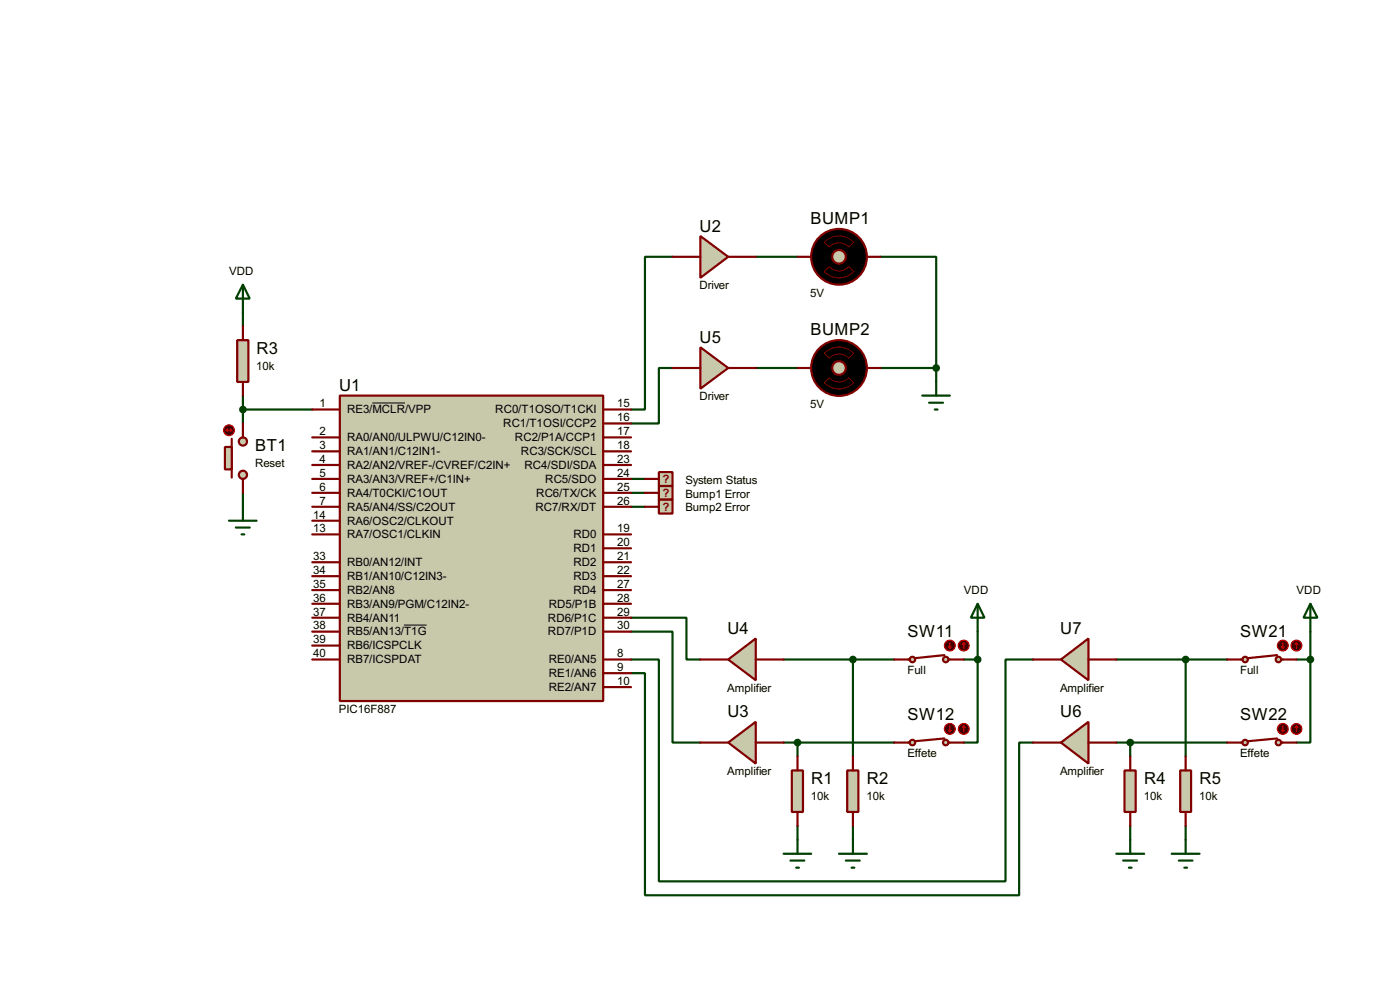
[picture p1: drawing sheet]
<svg xmlns="http://www.w3.org/2000/svg" width="256mm" height="180mm" viewBox="0 0 256 180" stroke-linecap="round" stroke-linejoin="round" font-family="sans-serif">
<g fill="none" stroke="#004000" stroke-width=".4">
<path d="M44.5 57.2v2.5M123.2 47h-5v28h-2.6M138.5 47h7.6M161.3 47h10.2v20.4M44.5 72.4v5.1M44.5 75h12.7M123.2 67.4h-2.5v10.1h-5.1M138.5 67.4h7.6M161.3 67.4h10.2M171.5 67.4v2.5M44.5 90.2v2.6M115.6 87.7h2.6"/>
<path d="M115.6 92.8h2.6M115.6 90.2h2.6M115.6 113.1h10.2v7.6h2.5M115.6 115.6h7.6v20.3h5.1M179.1 115.6v5.1M240.1 115.6v5.1M115.6 123.2h2.6v40.7h68.5v-28h2.6M115.6 120.7h5.1v40.6h63.5v-40.6h5.1M143.6 120.7h20.3M143.6 135.9h20.3M146.1 135.9v2.6M156.3 120.7v17.8"/>
<path d="M176.6 120.7h2.5M179.1 120.7v15.2h-2.5M204.5 120.7h20.3M204.5 135.9h20.3M207.1 135.9v2.6M217.2 120.7v17.8M237.5 120.7h2.6M240.1 120.7v15.2h-2.6M146.1 151.2v2.5M156.3 151.2v2.5M207.1 151.2v2.5M217.2 151.2v2.5"/>
</g>
<circle cx="153.7" cy="47" r="5.1" fill="#000" stroke="#800000" stroke-width=".4"/>
<path d="M151 49.7l.9-.9a2.45 2.45 0 0 0 3.6 0l.9 .9a3.7 3.7 0 0 1-5.4 0zM151 44.4a3.7 3.7 0 0 1 5.4 0l-.9 .8a2.54 2.54 0 0 0-3.6 0z" fill="none" stroke="#800000" stroke-width=".18"/>
<circle cx="153.7" cy="47" r="1.25" fill="#c8c8aa" stroke="#800000" stroke-width=".4"/>
<path d="M146.1 47h2.5M158.8 47h2.5" fill="none" stroke="#800000" stroke-width=".4"/>
<path d="M128.3 43.2l5.1 3.8-5.1 3.9z" fill="#c8c8aa" stroke="#800000" stroke-width=".4"/>
<path d="M123.2 47h5.1M133.4 47h5.1" fill="none" stroke="#800000" stroke-width=".4"/>
<path d="M133.4 135.9l5.1-3.8v7.7z" fill="#c8c8aa" stroke="#800000" stroke-width=".4"/>
<path d="M128.3 135.9h5.1M138.5 135.9h5.1" fill="none" stroke="#800000" stroke-width=".4"/>
<path d="M133.4 120.7l5.1-3.8v7.6z" fill="#c8c8aa" stroke="#800000" stroke-width=".4"/>
<path d="M128.3 120.7h5.1M138.5 120.7h5.1" fill="none" stroke="#800000" stroke-width=".4"/>
<g fill="#c8c8aa" stroke="#800000" stroke-width=".4">
<circle cx="173.2" cy="120.7" r=".5"/>
<circle cx="167.1" cy="120.7" r=".5"/>
</g>
<path d="M173 119.9l-5.3 .6M163.9 120.7h2.8M173.8 120.7h2.8" fill="none" stroke="#800000" stroke-width=".4"/>
<circle cx="174" cy="118.2" r="1" fill="#400000" stroke="#f00" stroke-width=".2"/>
<path d="M173.8 118.4l.2 .3M174 117.7v1M174.3 118.4l-.3 .3" fill="none" stroke="#f00" stroke-width=".2"/>
<circle cx="176.5" cy="118.2" r="1" fill="#400000" stroke="#f00" stroke-width=".2"/>
<path d="M176.6 117.7l-.3 .2M176.6 117.7l.2 .2M176.6 117.7v1" fill="none" stroke="#f00" stroke-width=".2"/>
<g fill="#c8c8aa" stroke="#800000" stroke-width=".4">
<circle cx="173.2" cy="135.9" r=".5"/>
<circle cx="167.1" cy="135.9" r=".5"/>
</g>
<path d="M163.9 135.9h2.8M173 135.2l-5.3 .5M173.8 135.9h2.8" fill="none" stroke="#800000" stroke-width=".4"/>
<circle cx="174" cy="133.4" r="1" fill="#400000" stroke="#f00" stroke-width=".2"/>
<path d="M173.8 133.7l.2 .2M174 132.9v1M174.3 133.7l-.3 .2" fill="none" stroke="#f00" stroke-width=".2"/>
<circle cx="176.5" cy="133.4" r="1" fill="#400000" stroke="#f00" stroke-width=".2"/>
<path d="M176.6 132.9l-.3 .3M176.6 132.9l.2 .3M176.6 132.9v1" fill="none" stroke="#f00" stroke-width=".2"/>
<path d="M145.1 141h2v7.6h-2z" fill="#c8c8aa" stroke="#800000" stroke-width=".4"/>
<path d="M146.1 138.5v2.5M146.1 148.6v2.6" fill="none" stroke="#800000" stroke-width=".4"/>
<path d="M155.2 141h2.1v7.6h-2.1z" fill="#c8c8aa" stroke="#800000" stroke-width=".4"/>
<path d="M156.3 138.5v2.5M156.3 148.6v2.6" fill="none" stroke="#800000" stroke-width=".4"/>
<g fill="#004000" stroke="#004000" stroke-width=".4">
<circle cx="156.2" cy="120.7" r=".5"/>
<circle cx="179.1" cy="120.7" r=".5"/>
<circle cx="146.1" cy="135.9" r=".5"/>
</g>
<path d="M44.5 52.1l1.3 2.6h-2.6zM44.5 52.1v5.1M179.1 110.5l1.3 2.6h-2.5zM179.1 110.5v5.1M143.6 156.3h5M144.8 157.5h2.6M145.9 158.8h.5M146.1 153.7v2.6M153.7 156.3h5.1M155 157.5h2.5M156 158.8h.5M156.3 153.7v2.6" fill="none" stroke="#004000" stroke-width=".4"/>
<path d="M120.7 86.4h2.5v2.6h-2.5z" fill="#c8c8aa" stroke="#800000" stroke-width=".4"/>
<path d="M118.2 87.7h2.5" fill="none" stroke="#800000" stroke-width=".4"/>
<path d="M43.5 62.3h2v7.6h-2z" fill="#c8c8aa" stroke="#800000" stroke-width=".4"/>
<path d="M44.5 59.7v2.6M44.5 69.9v2.5" fill="none" stroke="#800000" stroke-width=".4"/>
<g fill="#c8c8aa" stroke="#800000" stroke-width=".4">
<circle cx="44.5" cy="80.8" r=".75"/>
<circle cx="44.5" cy="86.9" r=".75"/>
</g>
<path d="M42.5 80.3v7.1" fill="none" stroke="#800000" stroke-width=".4"/>
<path d="M41.2 81.8h1.3v4.1h-1.3z" fill="#c8c8aa" stroke="#800000" stroke-width=".4"/>
<path d="M44.5 77.5v2.6M44.5 87.7v2.5" fill="none" stroke="#800000" stroke-width=".4"/>
<circle cx="41.9" cy="78.8" r="1" fill="#400000" stroke="#f00" stroke-width=".2"/>
<path d="M41.5 78.8h1M41.5 78.8l.2 .2M41.7 78.5l-.2 .3M42.2 78.5l.3 .3M42.5 78.8l-.3 .2" fill="none" stroke="#f00" stroke-width=".2"/>
<circle cx="44.5" cy="75" r=".5" fill="#004000" stroke="#004000" stroke-width=".4"/>
<path d="M42 95.3h5M43.2 96.6h2.6M44.3 97.8h.5M44.5 92.8v2.5" fill="none" stroke="#004000" stroke-width=".4"/>
<circle cx="153.7" cy="67.4" r="5.1" fill="#000" stroke="#800000" stroke-width=".4"/>
<path d="M151 70.1l.9-.9a2.54 2.54 0 0 0 3.6 0l.9 .9a3.8 3.8 0 0 1-5.4 0zM151 64.7a3.8 3.8 0 0 1 5.4 0l-.9 .9a2.54 2.54 0 0 0-3.6 0z" fill="none" stroke="#800000" stroke-width=".18"/>
<circle cx="153.7" cy="67.4" r="1.25" fill="#c8c8aa" stroke="#800000" stroke-width=".4"/>
<path d="M146.1 67.4h2.5M158.8 67.4h2.5" fill="none" stroke="#800000" stroke-width=".4"/>
<path d="M128.3 63.6l5.1 3.8-5.1 3.8z" fill="#c8c8aa" stroke="#800000" stroke-width=".4"/>
<path d="M123.2 67.4h5.1M133.4 67.4h5.1" fill="none" stroke="#800000" stroke-width=".4"/>
<path d="M169 72.4h5M170.2 73.7h2.6M171.3 75h.5M171.5 69.9v2.5" fill="none" stroke="#004000" stroke-width=".4"/>
<circle cx="171.5" cy="67.4" r=".5" fill="#004000" stroke="#004000" stroke-width=".4"/>
<path d="M194.4 135.9l5-3.8v7.7z" fill="#c8c8aa" stroke="#800000" stroke-width=".4"/>
<path d="M189.3 135.9h5.1M199.4 135.9h5.1" fill="none" stroke="#800000" stroke-width=".4"/>
<path d="M194.4 120.7l5-3.8v7.6z" fill="#c8c8aa" stroke="#800000" stroke-width=".4"/>
<path d="M189.3 120.7h5.1M199.4 120.7h5.1" fill="none" stroke="#800000" stroke-width=".4"/>
<g fill="#c8c8aa" stroke="#800000" stroke-width=".4">
<circle cx="234.2" cy="120.7" r=".5"/>
<circle cx="228.1" cy="120.7" r=".5"/>
</g>
<path d="M234 119.9l-5.3 .6M224.8 120.7h2.8M234.8 120.7h2.7" fill="none" stroke="#800000" stroke-width=".4"/>
<circle cx="235" cy="118.2" r="1" fill="#400000" stroke="#f00" stroke-width=".2"/>
<path d="M234.8 118.4l.2 .3M235 117.7v1M235.3 118.4l-.3 .3" fill="none" stroke="#f00" stroke-width=".2"/>
<circle cx="237.5" cy="118.2" r="1" fill="#400000" stroke="#f00" stroke-width=".2"/>
<path d="M237.5 117.7l-.2 .2M237.5 117.7l.3 .2M237.5 117.7v1" fill="none" stroke="#f00" stroke-width=".2"/>
<g fill="#c8c8aa" stroke="#800000" stroke-width=".4">
<circle cx="234.2" cy="135.9" r=".5"/>
<circle cx="228.1" cy="135.9" r=".5"/>
</g>
<path d="M224.8 135.9h2.8M234 135.2l-5.3 .5M234.8 135.9h2.7" fill="none" stroke="#800000" stroke-width=".4"/>
<circle cx="235" cy="133.4" r="1" fill="#400000" stroke="#f00" stroke-width=".2"/>
<path d="M234.8 133.7l.2 .2M235 132.9v1M235.3 133.7l-.3 .2" fill="none" stroke="#f00" stroke-width=".2"/>
<circle cx="237.5" cy="133.4" r="1" fill="#400000" stroke="#f00" stroke-width=".2"/>
<path d="M237.5 132.9l-.2 .3M237.5 132.9l.3 .3M237.5 132.9v1" fill="none" stroke="#f00" stroke-width=".2"/>
<path d="M206 141h2.1v7.6h-2.1z" fill="#c8c8aa" stroke="#800000" stroke-width=".4"/>
<path d="M207.1 138.5v2.5M207.1 148.6v2.6" fill="none" stroke="#800000" stroke-width=".4"/>
<path d="M216.2 141h2v7.6h-2z" fill="#c8c8aa" stroke="#800000" stroke-width=".4"/>
<path d="M217.2 138.5v2.5M217.2 148.6v2.6" fill="none" stroke="#800000" stroke-width=".4"/>
<g fill="#004000" stroke="#004000" stroke-width=".4">
<circle cx="217.2" cy="120.7" r=".5"/>
<circle cx="240" cy="120.7" r=".5"/>
<circle cx="207" cy="135.9" r=".5"/>
</g>
<path d="M240.1 110.5l1.3 2.6h-2.6zM240.1 110.5v5.1M204.5 156.3h5.1M205.8 157.5h2.5M206.8 158.8h.5M207.1 153.7v2.6M214.7 156.3h5.1M216 157.5h2.5M217 158.8h.5M217.2 153.7v2.6" fill="none" stroke="#004000" stroke-width=".4"/>
<path d="M120.7 89h2.5v2.5h-2.5z" fill="#c8c8aa" stroke="#800000" stroke-width=".4"/>
<path d="M118.2 90.2h2.5" fill="none" stroke="#800000" stroke-width=".4"/>
<path d="M120.7 91.5h2.5v2.5h-2.5z" fill="#c8c8aa" stroke="#800000" stroke-width=".4"/>
<path d="M118.2 92.8h2.5" fill="none" stroke="#800000" stroke-width=".4"/>
<path d="M62.3 72.4h48.2v55.9h-48.2z" fill="#c8c8aa" stroke="#800000" stroke-width=".4"/>
<g fill="none" stroke="#800000" stroke-width=".4">
<path d="M57.2 75h5.1M110.5 75h5.1M110.5 77.5h5.1M57.2 82.6h5.1M57.2 85.1h5.1M57.2 90.2h5.1M57.2 92.8h5.1M57.2 97.8h5.1M57.2 95.3h5.1M57.2 87.7h5.1M57.2 80.1h5.1M110.5 82.6h5.1"/>
<path d="M110.5 85.1h5.1M110.5 90.2h5.1M110.5 92.8h5.1M110.5 97.8h5.1M110.5 87.7h5.1M110.5 80.1h5.1M57.2 102.9h5.1M57.2 105.5h5.1M57.2 108h5.1M57.2 110.5h5.1M57.2 113.1h5.1M57.2 115.6h5.1"/>
<path d="M57.2 118.2h5.1M110.5 102.9h5.1M110.5 105.5h5.1M110.5 108h5.1M110.5 110.5h5.1M110.5 113.1h5.1M110.5 115.6h5.1M110.5 100.4h5.1M57.2 120.7h5.1M110.5 120.7h5.1M110.5 125.8h5.1M110.5 123.2h5.1"/>
</g>
<path d="M68.2 73.8h6M74 114.4h4.2" fill="none" stroke="#000" stroke-width=".18"/>
<g font-size="3.4">
<text x="148.5" y="41.1">BUMP1</text>
<text x="128.2" y="42.4">U2</text>
<text x="47" y="64.8">R3</text>
<text x="128.2" y="62.8">U5</text>
<text x="148.5" y="61.4">BUMP2</text>
<text x="62.1" y="71.6">U1</text>
<text x="46.8" y="82.6">BT1</text>
<text x="133.3" y="116.1">U4</text>
<text x="166.3" y="116.6">SW11</text>
<text x="194.2" y="116.1">U7</text>
<text x="227.2" y="116.6">SW21</text>
<text x="133.3" y="131.3">U3</text>
<text x="166.3" y="131.8">SW12</text>
<text x="194.2" y="131.3">U6</text>
<text x="227.2" y="131.8">SW22</text>
<text x="148.6" y="143.6">R1</text>
<text x="158.8" y="143.6">R2</text>
<text x="209.6" y="143.6">R4</text>
<text x="219.8" y="143.6">R5</text>
</g>
<g font-size="2.4">
<text x="42" y="50.3">VDD</text>
<text x="128.1" y="52.9">Driver</text>
<text x="148.4" y="54.3">5V</text>
<text x="47" y="67.7">10k</text>
<text x="58.6" y="74.6">1</text>
<text x="63.6" y="75.7">RE3/MCLR/VPP</text>
<text x="90.7" y="75.7">RC0/T1OSO/T1CKI</text>
<text x="113.1" y="77.1">16</text>
<text x="113.1" y="74.6">15</text>
<text x="128.1" y="73.3">Driver</text>
<text x="148.4" y="74.7">5V</text>
<text x="58.6" y="82.2">3</text>
<text x="58.6" y="79.7">2</text>
<text x="63.6" y="83.3">RA1/AN1/C12IN1-</text>
<text x="63.6" y="80.8">RA0/AN0/ULPWU/C12IN0-</text>
<text x="92.2" y="78.2">RC1/T1OSI/CCP2</text>
<text x="94.3" y="80.8">RC2/P1A/CCP1</text>
<text x="95.4" y="83.3">RC3/SCK/SCL</text>
<text x="113.1" y="82.2">18</text>
<text x="113.1" y="79.7">17</text>
<text x="46.7" y="85.6">Reset</text>
<text x="58.6" y="84.7">4</text>
<text x="58.6" y="89.8">6</text>
<text x="58.6" y="87.3">5</text>
<text x="63.6" y="85.8">RA2/AN2/VREF-/CVREF/C2IN+</text>
<text x="63.6" y="88.4">RA3/AN3/VREF+/C1IN+</text>
<text x="96.1" y="85.8">RC4/SDI/SDA</text>
<text x="99.9" y="88.4">RC5/SDO</text>
<text x="113.1" y="84.7">23</text>
<text x="113.1" y="87.3">24</text>
<text x="113.1" y="89.8">25</text>
<text x="125.6" y="88.5">System Status</text>
<text x="57.4" y="94.9">14</text>
<text x="58.6" y="92.4">7</text>
<text x="63.6" y="90.9">RA4/T0CKI/C1OUT</text>
<text x="63.6" y="93.5">RA5/AN4/SS/C2OUT</text>
<text x="98.1" y="93.5">RC7/RX/DT</text>
<text x="98.2" y="90.9">RC6/TX/CK</text>
<text x="113.1" y="92.4">26</text>
<text x="125.6" y="91.1">Bump1 Error</text>
<text x="125.6" y="93.6">Bump2 Error</text>
<text x="57.4" y="97.4">13</text>
<text x="63.6" y="98.5">RA7/OSC1/CLKIN</text>
<text x="63.6" y="96">RA6/OSC2/CLKOUT</text>
<text x="105" y="101.1">RD1</text>
<text x="105" y="98.5">RD0</text>
<text x="113.1" y="100">20</text>
<text x="113.1" y="97.4">19</text>
<text x="57.4" y="102.5">33</text>
<text x="57.4" y="105.1">34</text>
<text x="57.4" y="107.6">35</text>
<text x="63.6" y="103.6">RB0/AN12/INT</text>
<text x="63.6" y="106.2">RB1/AN10/C12IN3-</text>
<text x="105" y="106.2">RD3</text>
<text x="105" y="103.6">RD2</text>
<text x="113.1" y="105.1">22</text>
<text x="113.1" y="102.5">21</text>
<text x="113.1" y="107.6">27</text>
<text x="57.4" y="112.7">37</text>
<text x="57.4" y="110.1">36</text>
<text x="63.6" y="108.7">RB2/AN8</text>
<text x="63.6" y="113.8">RB4/AN11</text>
<text x="63.6" y="111.2">RB3/AN9/PGM/C12IN2-</text>
<text x="100.4" y="113.8">RD6/P1C</text>
<text x="100.5" y="111.2">RD5/P1B</text>
<text x="105" y="108.7">RD4</text>
<text x="113.1" y="110.1">28</text>
<text x="113.1" y="112.7">29</text>
<text x="176.6" y="108.7">VDD</text>
<text x="237.5" y="108.7">VDD</text>
<text x="57.4" y="117.8">39</text>
<text x="57.4" y="115.2">38</text>
<text x="63.6" y="118.9">RB6/ICSPCLK</text>
<text x="63.6" y="116.3">RB5/AN13/T1G</text>
<text x="100.4" y="116.3">RD7/P1D</text>
<text x="113.1" y="115.2">30</text>
<text x="57.4" y="120.3">40</text>
<text x="63.6" y="121.4">RB7/ICSPDAT</text>
<text x="100.5" y="123.9">RE1/AN6</text>
<text x="100.5" y="121.4">RE0/AN5</text>
<text x="113.1" y="125.4">10</text>
<text x="113.1" y="122.8">9</text>
<text x="113.1" y="120.3">8</text>
<text x="166.2" y="123.3">Full</text>
<text x="227.2" y="123.3">Full</text>
<text x="62.1" y="130.4">PIC16F887</text>
<text x="100.5" y="126.5">RE2/AN7</text>
<text x="133.2" y="126.6">Amplifier</text>
<text x="194.2" y="126.6">Amplifier</text>
<text x="133.2" y="141.9">Amplifier</text>
<text x="166.2" y="138.5">Effete</text>
<text x="194.2" y="141.9">Amplifier</text>
<text x="227.2" y="138.5">Effete</text>
<text x="148.6" y="146.5">10k</text>
<text x="158.8" y="146.5">10k</text>
<text x="209.5" y="146.5">10k</text>
<text x="219.7" y="146.5">10k</text>
</g>
<g font-size="2.4" fill="#800000">
<text x="121.4" y="88.4">?</text>
<text x="121.4" y="90.9">?</text>
<text x="121.4" y="93.5">?</text>
</g>
</svg>
